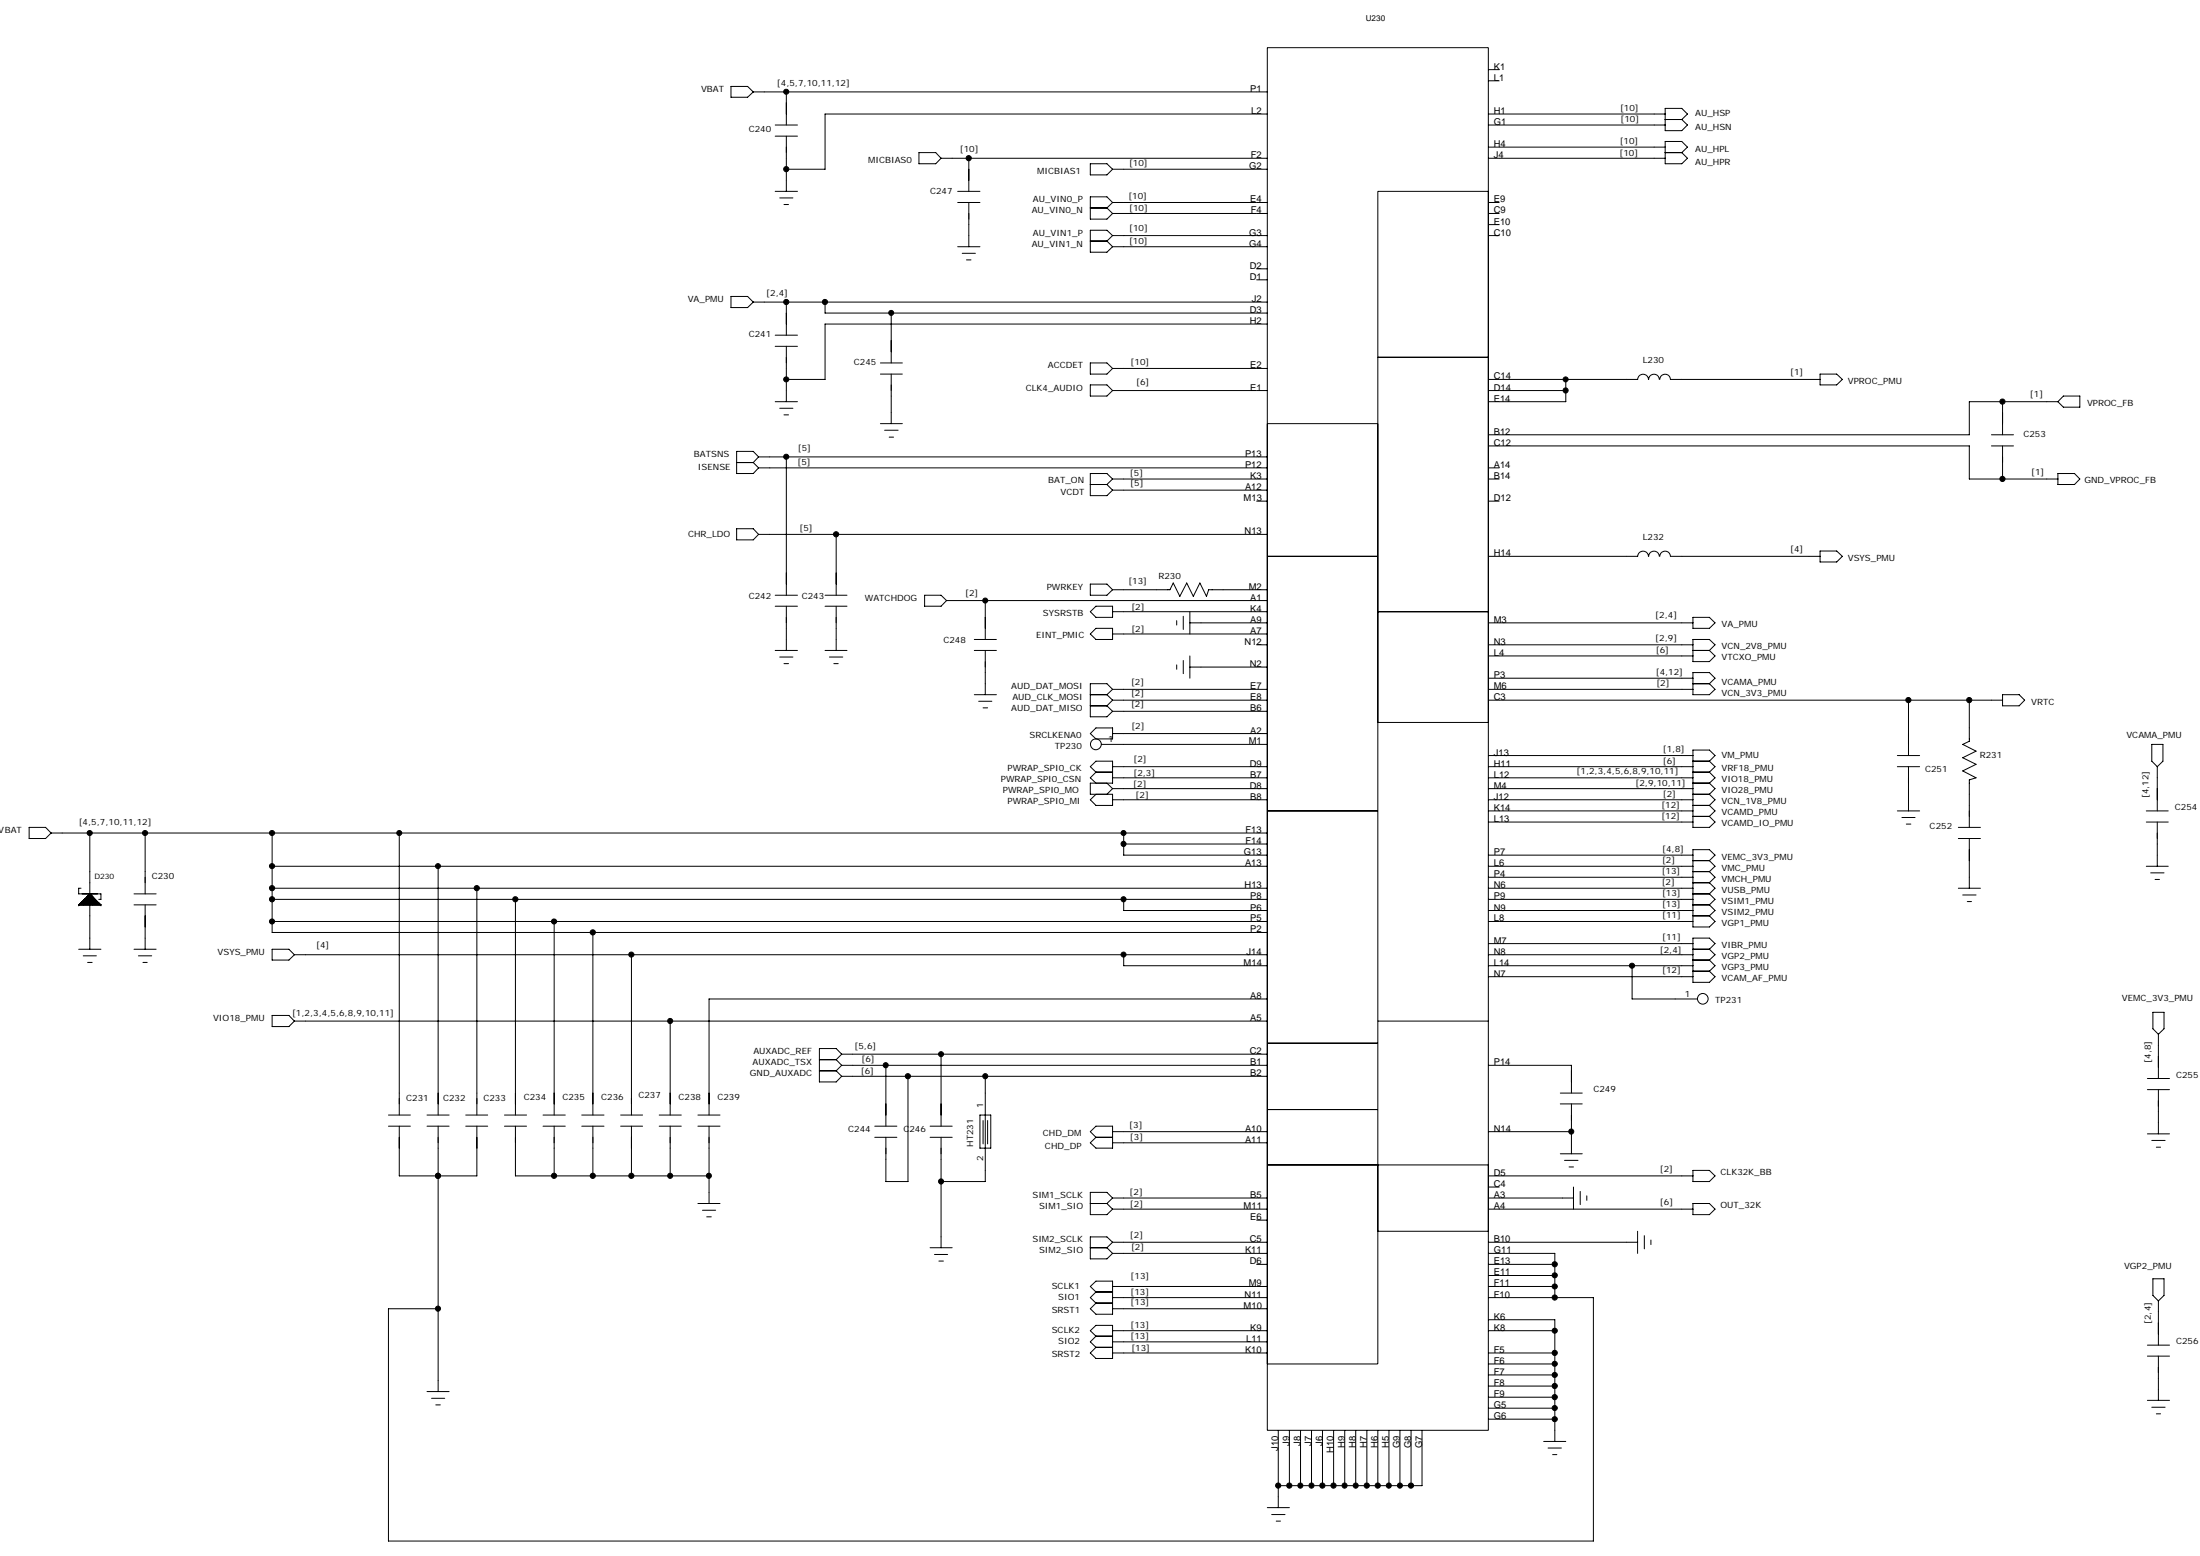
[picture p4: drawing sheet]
<svg xmlns="http://www.w3.org/2000/svg" width="297mm" height="210mm" viewBox="0 0 297 210" stroke-linecap="round" stroke-linejoin="round" font-family="sans-serif">
<g fill="none" stroke="#000" stroke-width=".14">
<path d="M98.7 11.7h2.2l.8 .7-.8 .7h-2.2zM101.7 12.4h69.4M104.7 16.9h3M104.7 18.4h3M106.2 12.4v4.5M106.2 18.4v7.4M171.1 6.4h29.9v186.6h-29.9zM171.1 15.4h-59.7v7.4h-5.2M201 15.4h23.8M201 9.4h1.5M201 10.9h1.5M201 16.9h23.8"/>
<path d="M201 19.9h23.8M224.8 19.1h2.3l.7 .8-.7 .7 .7 .8-.7 .7h-2.3zM224.8 14.6h2.3l.7 .8-.7 .7 .7 .8-.7 .7h-2.3zM224.8 16.1h2.3M104.7 25.8h3M105.3 26.7h1.8M105.9 27.6h.6M124.1 20.6h2.2l.8 .8-.8 .7h-2.2zM127.1 21.4h44M129.3 25.8h3M129.3 27.3h3M129.3 33.3h3"/>
<path d="M129.9 34.2h1.8M130.5 35.1h.6M130.8 21.4v4.4M130.8 27.3v6M147.2 22.1h2.3l.7 .7-.7 .8h-2.3zM147.2 28.1h2.3M147.2 32.5h2.3M149.5 28.1l.7 .7M149.5 32.5l.7 .8M150.2 27.3h20.9M150.2 28.8h20.9M150.2 31.8h20.9"/>
<path d="M150.2 33.3h20.9M150.2 22.8h20.9M150.2 27.3l-.7-.7h-2.3v3h2.3l.7-.8M150.2 31.8l-.7-.7h-2.3v2.9h2.3l.7-.7M150.2 27.3l-.7 .8M150.2 31.8l-.7 .7M169.6 36.3h1.5M169.6 37.8h1.5M201 25.8h-15v158.3h-14.9M201 27.3h1.5M201 28.8h1.5M201 31.8h1.5"/>
<path d="M201 21.4h23.8M201 30.3h1.5M224.8 20.6h2.3M98.7 40h2.2l.8 .8-.8 .7h-2.2zM101.7 40.8h69.4M104.7 54.2h3M104.7 46.7h3M104.7 45.2h3M105.3 55.1h1.8M105.9 56h.6M106.2 40.8v4.4M106.2 46.7v7.5"/>
<path d="M111.4 40.8v1.4h59.7M118.9 57.2h2.9M118.9 50.5h2.9M118.9 49h2.9M119.4 58.1h1.9M120.1 59h.5M120.3 42.2v6.8M120.3 50.5v6.7M147.2 49h2.3l.7 .7-.7 .8h-2.3zM147.2 51.9h2.3l.7 .8-.7 .7h-2.3zM150.2 52.7h20.9M150.2 49.7h20.9"/>
<path d="M171.1 57.2h14.9M171.1 43.7h-59.7v7.5h-5.2M186 48.2h15M201 52.7h10.4M201 51.2h20.1M211.4 51.2v3h-10.4M221.1 51.2a.72 .72 0 0 1 .7-.7 .72 .72 0 0 1 .8 .7M222.6 51.2a.71 .71 0 0 1 .7-.7 .71 .71 0 0 1 .7 .7M224.1 51.2a.71 .71 0 0 1 .7-.7 .71 .71 0 0 1 .7 .7M225.6 51.2h20.1M245.7 50.5h2.3l.7 .7-.7 .7h-2.3zM268.9 58.7h3"/>
<path d="M270.4 54.2v4.5M277.9 54.2h-12v4.5h-64.9M278.6 53.4h2.2v1.5h-2.2l-.7-.7zM99.5 71.4h2.2l.7 .7-.7 .8h-2.2zM99.5 62.4h2.2M101.7 62.4l.7 .7M102.4 72.1h68.7M102.4 63.1h68.7M102.4 61.7h68.7M102.4 61.7l-.7-.8h-2.2v3h2.2l.7-.8M102.4 61.7l-.7 .7M106.2 61.7v18.6"/>
<path d="M112.9 72.1v8.2M147.2 78.8h2.3l.7 .8-.7 .7h-2.3zM147.2 65.4h2.3M149.5 65.4l.7 .7M150.2 66.1h20.9M150.2 64.6h20.9M150.2 79.6h7.8l.4-.9 .9 1.8 .9-1.8 .9 1.8 .9-1.8 .9 1.8 .3-.9h7.9M150.2 64.6l-.7-.7h-2.3v3h2.3l.7-.8M150.2 64.6l-.7 .8M169.6 67.6h1.5M171.1 75.1h14.9M201 75.1h20.1"/>
<path d="M201 67.6h1.5M201 63.1h1.5M201 64.6h1.5M201 60.2h64.9v4.4h12M221.1 75.1a.72 .72 0 0 1 .7-.7 .72 .72 0 0 1 .8 .7M222.6 75.1a.71 .71 0 0 1 .7-.7 .71 .71 0 0 1 .7 .7M224.1 75.1a.71 .71 0 0 1 .7-.7 .71 .71 0 0 1 .7 .7M225.6 75.1h20.1M245.7 74.4h2.3l.7 .7-.7 .7h-2.3zM268.9 60.2h3M270.4 60.2v4.4M277.9 63.9h2.2l.7 .7-.7 .8h-2.2z"/>
<path d="M104.7 81.8h3M104.7 80.3h3M104.7 87.8h3M105.3 88.7h1.8M105.9 89.6h.6M106.2 81.8v6M111.4 81.8h3M111.4 80.3h3M111.4 87.8h3M112 88.7h1.8M112.6 89.6h.6M112.9 81.8v6"/>
<path d="M124.8 80.3h2.3l.7 .7-.7 .8h-2.3zM127.8 81h43.3M131.5 87.8h3M131.5 86.3h3M131.5 93.7h3M132.1 94.6h1.8M132.7 95.5h.6M133 81v5.3M133 87.8v5.9M147.2 82.5l.8-.7h2.2v1.5h-2.2zM147.2 85.6l.8-.8h2.2v1.5h-2.2zM147.2 93.7h2.3"/>
<path d="M147.2 99l.8-.8h2.2v1.5h-2.2zM147.2 95.2h2.3M149.5 93.7l.7 .8M149.5 95.2l.7 .8M150.2 82.5h20.9M150.2 99h20.9M150.2 96h20.9M150.2 93h20.9M150.2 94.5h20.9M150.2 85.6h20.9M150.2 93l-.7-.7h-2.3v4.4h2.3l.7-.7M150.2 93l-.7 .7"/>
<path d="M150.2 94.5l-.7 .7M158.9 83.8v.5M158.9 89.7v.6M159.8 83.2v1.7M159.8 89.1v1.8M160.7 90h10.4M160.7 84.1h10.4M160.7 82.5v3.1M160.7 88.5v3M169.6 87h1.5M186 82.5h15M186 97.5h15"/>
<path d="M201 84.1h27.6M201 93h27.6M201 94.5h69.4M201 88.5h27.6M201 91.5h27.6M201 87h27.6M228.6 87.8h2.2M228.6 86.3h2.2l.8 .7-.8 .8 .8 .7-.8 .8h-2.2zM228.6 90.8h2.2l.8 .7-.8 .8 .8 .7-.8 .7h-2.2zM228.6 83.3h2.2l.8 .8-.8 .7h-2.2zM228.6 92.3h2.2M257.7 94.5v7.5"/>
<path d="M265.9 94.5v5.5l-.9 .5 1.8 .9-1.8 .9 1.8 .8-1.8 .9 1.8 1-.9 .2v6.5M270.4 93.7h2.2l.8 .8-.8 .7h-2.2zM3.9 111.7h2.3l.7 .7-.7 .8h-2.3zM6.9 112.4h29.8M10.9 119.9h-.3v.7h3v.8h-.3M12.1 112.4v15.7M19.6 112.4v8.2M36.7 112.4h17.2v38.1M36.7 116.9h22.5v33.6M36.7 119.9h134.4M36.7 112.4v13.4h134.4M53.9 112.4h117.2"/>
<path d="M59.2 116.9h111.9M64.4 119.9v30.6M148 104.2l-.8-.7 .8-.8h2.2v3h-3v1.5h3v1.5h-2.2l-.8-.8 .8-.7M148 104.2h2.2M148 104.2l-.8 .8 .8 .7M148.7 100.5h22.4M149.5 105.7l.7 .7M150.2 103.5h20.9M150.2 105h20.9M150.2 106.4h20.9M150.2 107.9h20.9M150.2 106.4l-.7 .8"/>
<path d="M151.7 113.9h19.4M151.7 112.4v3h19.4M171.1 109.4h14.9M201 109.4h27.6M201 119.9h27.6M201 116.9h27.6M201 102h27.6M201 103.5h27.6M201 105h27.6M201 106.4h27.6M201 118.4h27.6M201 110.9h27.6"/>
<path d="M201 115.4h27.6M201 107.9h27.6M228.6 102.7h2.2M228.6 104.2h2.2M228.6 105.7h2.2M228.6 107.2h2.2M228.6 108.7h2.2M228.6 119.1h2.2M228.6 117.6h2.2M228.6 116.1h2.2M228.6 110.2h2.2M230.8 102.7l.8-.7-.8-.8h-2.2v10.5h2.2l.8-.8-.8-.7"/>
<path d="M230.8 116.1l.8-.7-.8-.7h-2.2v10.4h2.2l.8-.7-.8-.8M230.8 119.1l.8 .8-.8 .7M230.8 117.6l.8 .8-.8 .7M230.8 116.1l.8 .8-.8 .7M230.8 108.7l.8 .7-.8 .8M230.8 107.2l.8 .7-.8 .8M230.8 105.7l.8 .7-.8 .8M230.8 104.2l.8 .8-.8 .7M230.8 102.7l.8 .8-.8 .7M256.2 109.4h3M256.2 102h3M256.2 103.5h3"/>
<path d="M256.8 110.3h1.8M257.4 111.2h.6M257.7 103.5v5.9M264.4 119.9h3M264.4 111.7h3M264.4 113.2h3M265.9 113.2v6.7M289.8 109.4h3M289.8 116.9h3M289.8 110.9h3M290.4 117.8h1.8M290.5 100.5h1.5v2.2l-.7 .8-.8-.8z"/>
<path d="M291 118.7h.6M291.3 103.5v5.9M291.3 110.9v6M10.6 122.1h.1M10.6 122.1h3M10.6 128.1h3M10.8 122.1v-.1h2.7v.1M10.9 122.1v-.3h2.4v.3M11.1 122.1v-.4h2.1v.4M11.2 122.1v-.6h1.8v.6M11.2 129h1.8M11.4 122.1v-.7h1.5v.7"/>
<path d="M11.5 122.1v-.9h1.2v.9M11.7 122.1v-1h.9v1M11.8 122.1v-1.2h.6v1.2M11.8 129.9h.6M12 122.1v-1.3h.3v1.3M12.1 120.6h.1M12.1 120.6l-1.5 1.5M12.1 120.6l1.5 1.5M13.6 122.1h.1M18.1 120.6h3M18.1 122.1h3M18.1 128.1h3"/>
<path d="M18.7 129h1.8M19.3 129.9h.6M19.6 122.1v6M36.7 121.4h32.9v29.1M36.7 124.4h134.4M36.7 128.1h2.3l.7 .7-.7 .8h-2.3zM36.7 137h2.3l.7 .8-.7 .7h-2.3zM39.7 128.8h45.6v21.7M39.7 137.8h131.4M69.6 121.4h101.5M74.8 124.4v26.1M80 125.8v24.7"/>
<path d="M85.3 128.8h85.8M90.5 137.8v12.7M151.7 121.4v1.5h19.4M151.7 128.8v1.5h19.4M171.1 134.8h-75.4v15.7M186 137.8h15M201 124.4h27.6M201 128.8h27.6M201 122.9h27.6M201 121.4h27.6M201 127.3h27.6M201 130.3h27.6"/>
<path d="M201 131.8h27.6M220.4 130.3v4.5h8.8M228.6 120.6h2.2M228.6 122.1h2.2M228.6 129.6h2.2M228.6 128.1h2.2M228.6 131.1h2.2M228.6 123.6h2.2M230.8 128.1l.8-.8-.8-.7h-2.2v6h2.2l.8-.8-.8-.7M230.8 129.6l.8 .7-.8 .8M230.8 128.1l.8 .7-.8 .8M230.8 122.1l.8 .8-.8 .7"/>
<path d="M230.8 120.6l.8 .8-.8 .7M265 120.8h1.8M265.6 121.7h.6M290.7 136.6h1.5v2.2l-.8 .8-.7-.8zM291.4 139.6v5.9M52.4 150.5h3M52.4 152h3M53.9 152v6.7h5.3v29.1M57.7 150.5h2.9M57.7 152h2.9M59.2 152v6.7h5.2v-6.7M62.9 150.5h2.9"/>
<path d="M62.9 152h2.9M68.1 150.5h3M68.1 152h3M69.6 152v6.7h15.7M73.3 150.5h3M73.3 152h3M74.8 152v6.7M78.5 150.5h3.1M78.5 152h3.1M80 152v6.7M83.8 150.5h3M83.8 152h3"/>
<path d="M85.3 152v6.7M89 150.5h3M89 152h3M90.5 152v6.7h-5.2M90.5 158.7h5.2M94.2 150.5h3M94.2 152h3M95.7 152v10.4M110.6 143h2.3M110.6 144.5h2.3M112.9 143l.7 .8M112.9 144.5l.7 .7"/>
<path d="M113.6 143.8h57.5M113.6 142.3h57.5M113.6 145.2h57.5M113.6 142.3l-.7 .7M113.6 142.3l-.7-.8h-2.3v4.5h2.3l.7-.8M113.6 143.8l-.7 .7M118.1 152h3M118.1 153.5h3M119.6 143.8v8.2M122.6 145.2v14.2h-3v-5.9M125.6 152h3M125.6 153.5h3"/>
<path d="M127.1 142.3v9.7M127.1 153.5v14.9M132.3 150.5h1.5v4.4h-1.5zM132.7 151.2v3.2M133 145.2v14.2h-5.9M133.3 151.2v3.2M147.2 152.7l.8-.7h2.2v2.9h-2.2l-.8-.7 .8-.7zM148 153.5h2.2M150.2 154.2h20.9M150.2 152.7h20.9M171.1 140.8h14.9M171.1 149.7h14.9"/>
<path d="M171.1 157.2h29.9M201 152.7h11.2M201 143.8h11.2v3.7M201 158.7h27.6M210.7 149h2.9M210.7 147.5h2.9M210.7 155.7h2.9M211.2 156.6h1.9M211.9 157.5h.5M212.2 149v6.7M228.6 157.9h2.2l.8 .8-.8 .7h-2.2zM289.9 147h3"/>
<path d="M289.9 145.5h3M289.9 153h3M290.5 153.9h1.8M291.1 154.8h.6M291.4 147v6M94.2 162.4h3M94.8 163.3h1.8M95.4 164.2h.6M125.6 168.4h3M126.2 169.3h1.7M126.8 170.2h.6M147.2 162.4h2.3"/>
<path d="M147.2 168.4h2.3M148 174.3l-.8-.7 .8-.7h2.2v4.5h-2.2l-.8-.8 .8-.7M148 174.3h2.2M148 174.3l-.8 .8 .8 .8M148 175.9h2.2M149.5 162.4l.7 .8M149.5 168.4l.7 .7M150.2 176.6h20.9M150.2 169.1h20.9M150.2 167.6h20.9M150.2 161.7h20.9M150.2 163.2h20.9"/>
<path d="M150.2 173.6h20.9M150.2 175.1h20.9M150.2 179.6h20.9M150.2 161.7l-.7-.8h-2.3v3h2.3l.7-.7M150.2 167.6l-.7-.7h-2.3v3h2.3l.7-.8M150.2 161.7l-.7 .7M150.2 167.6l-.7 .8M169.6 170.6h1.5M169.6 164.7h1.5M186 166.2h15M201 175.1h14.1v32.9h-162.7v-31.4h6.8M201 172.1h8.9"/>
<path d="M201 170.6h8.9M201 169.1h8.9v6M201 167.6h20.1M201 161.7h11.4M201 163.2h27.6M201 173.6h8.9M201 179.6h8.9M201 178.1h8.9v7.4M201 160.2h1.5M212.4 160.2v3M213.4 160.8v1.8M214.2 161.4v.6"/>
<path d="M221.1 166.2v2.9M222 166.8v1.7M222.9 167.3v.7M228.6 162.4h2.2l.8 .8-.8 .7h-2.2zM290.7 172.6h1.5v2.2l-.8 .8-.7-.8zM291.4 175.6v5.9M57.7 187.8h2.9M58.3 188.7h1.7M58.8 189.6h.7M148 180.3l-.8-.7 .8-.7h2.2v4.4h-2.2l-.8-.7 .8-.8M148 180.3h2.2M148 180.3l-.8 .8 .8 .7"/>
<path d="M148 181.8h2.2M150.2 182.6h20.9M150.2 181.1h20.9M172.6 193v10.5M174.1 193v7.5M175.6 193v7.5M177.1 193v7.5M178.6 193v7.5M180.1 193v7.5M181.6 193v7.5M183 193v7.5M184.5 193v7.5"/>
<path d="M186 193v7.5M187.5 193v7.5M189 193v7.5M190.5 193v7.5M192 193v7.5h-19.4M201 185.5h8.9v1.5M201 184.1h8.9M201 182.6h8.9M201 187h8.9M201 188.6h8.9M201 191.5h8.9M201 190h8.9"/>
<path d="M208.4 194.5h3M209 195.4h1.8M209.6 196.3h.6M209.9 187v7.5M289.9 183h3M289.9 181.5h3M289.9 189h3M290.5 189.9h1.8M291.1 190.8h.6M291.4 183v6M171.1 203.5h3M171.7 204.4h1.8"/>
<path d="M172.3 205.3h.6"/>
<circle cx="148" cy="100.4" r=".73"/>
<circle cx="229.9" cy="134.8" r=".72"/>
</g>
<g fill="#000" stroke="#000" stroke-width=".14">
<circle cx="106.2" cy="12.4" r=".35"/>
<circle cx="106.2" cy="22.8" r=".35"/>
<circle cx="130.8" cy="21.3" r=".35"/>
<circle cx="106.2" cy="40.8" r=".35"/>
<circle cx="106.2" cy="51.2" r=".35"/>
<circle cx="111.4" cy="40.8" r=".35"/>
<circle cx="120.3" cy="42.2" r=".34"/>
<circle cx="211.4" cy="52.7" r=".34"/>
<circle cx="211.4" cy="51.2" r=".34"/>
<circle cx="270.4" cy="54.2" r=".35"/>
<circle cx="106.2" cy="61.6" r=".35"/>
<circle cx="112.9" cy="72.1" r=".35"/>
<circle cx="270.4" cy="64.6" r=".35"/>
<circle cx="133" cy="81" r=".34"/>
<circle cx="257.7" cy="94.5" r=".35"/>
<circle cx="265.9" cy="94.5" r=".35"/>
<circle cx="12.1" cy="112.4" r=".35"/>
<circle cx="19.6" cy="112.4" r=".35"/>
<circle cx="36.7" cy="119.9" r=".35"/>
<circle cx="36.7" cy="116.9" r=".35"/>
<circle cx="36.7" cy="112.4" r=".35"/>
<circle cx="53.9" cy="112.4" r=".34"/>
<circle cx="59.1" cy="116.9" r=".34"/>
<circle cx="64.4" cy="119.9" r=".35"/>
<circle cx="151.7" cy="113.9" r=".34"/>
<circle cx="151.7" cy="112.4" r=".34"/>
<circle cx="36.7" cy="121.4" r=".35"/>
<circle cx="36.7" cy="124.4" r=".35"/>
<circle cx="69.6" cy="121.4" r=".35"/>
<circle cx="74.8" cy="124.4" r=".35"/>
<circle cx="80" cy="125.8" r=".35"/>
<circle cx="85.2" cy="128.8" r=".35"/>
<circle cx="90.5" cy="137.8" r=".34"/>
<circle cx="151.7" cy="121.4" r=".34"/>
<circle cx="151.7" cy="128.8" r=".34"/>
<circle cx="220.4" cy="130.3" r=".35"/>
<circle cx="59.1" cy="158.7" r=".34"/>
<circle cx="74.8" cy="158.7" r=".35"/>
<circle cx="80" cy="158.7" r=".35"/>
<circle cx="85.2" cy="158.7" r=".35"/>
<circle cx="90.5" cy="158.7" r=".34"/>
<circle cx="95.7" cy="158.7" r=".34"/>
<circle cx="119.6" cy="143.8" r=".34"/>
<circle cx="122.6" cy="145.2" r=".35"/>
<circle cx="127.1" cy="159.4" r=".34"/>
<circle cx="127.1" cy="142.3" r=".34"/>
<circle cx="133" cy="145.2" r=".34"/>
<circle cx="212.1" cy="152.7" r=".34"/>
<circle cx="59.1" cy="176.6" r=".34"/>
<circle cx="209.9" cy="175.1" r=".35"/>
<circle cx="209.9" cy="170.6" r=".35"/>
<circle cx="209.9" cy="172.1" r=".35"/>
<circle cx="209.9" cy="179.6" r=".35"/>
<circle cx="209.9" cy="173.6" r=".35"/>
<circle cx="209.9" cy="182.6" r=".35"/>
<circle cx="209.9" cy="188.5" r=".35"/>
<circle cx="209.9" cy="187" r=".35"/>
<circle cx="209.9" cy="190" r=".35"/>
<circle cx="209.9" cy="191.5" r=".35"/>
<circle cx="209.9" cy="184" r=".35"/>
<circle cx="209.9" cy="185.5" r=".35"/>
<circle cx="172.6" cy="200.5" r=".35"/>
<circle cx="174.1" cy="200.5" r=".35"/>
<circle cx="175.6" cy="200.5" r=".34"/>
<circle cx="177.1" cy="200.5" r=".34"/>
<circle cx="178.5" cy="200.5" r=".35"/>
<circle cx="180" cy="200.5" r=".35"/>
<circle cx="181.5" cy="200.5" r=".34"/>
<circle cx="183" cy="200.5" r=".34"/>
<circle cx="184.5" cy="200.5" r=".35"/>
<circle cx="186" cy="200.5" r=".35"/>
<circle cx="187.5" cy="200.5" r=".34"/>
<circle cx="189" cy="200.5" r=".34"/>
<circle cx="190.5" cy="200.5" r=".35"/>
</g>
<g font-size="1.3">
<text x="201.7" y="9.4">K1</text>
<text x="201.7" y="10.9">L1</text>
<text x="168.8" y="12.4">P1</text>
<text x="168.9" y="15.4">L2</text>
<text x="201.7" y="15.4">H1</text>
<text x="201.7" y="16.9">G1</text>
<text x="168.7" y="22.8">G2</text>
<text x="168.9" y="21.4">F2</text>
<text x="201.7" y="19.9">H4</text>
<text x="201.7" y="21.4">J4</text>
<text x="168.8" y="27.3">E4</text>
<text x="168.9" y="28.8">F4</text>
<text x="201.7" y="27.3">E9</text>
<text x="201.7" y="28.8">C9</text>
<text x="168.7" y="31.8">G3</text>
<text x="168.7" y="33.3">G4</text>
<text x="201.7" y="30.3">E10</text>
<text x="201.7" y="31.8">C10</text>
<text x="168.7" y="36.3">D2</text>
<text x="168.7" y="37.8">D1</text>
<text x="169" y="40.8">J2</text>
<text x="168.7" y="42.2">D3</text>
<text x="168.7" y="43.7">H2</text>
<text x="168.8" y="52.7">E1</text>
<text x="168.8" y="49.7">E2</text>
<text x="201.7" y="52.7">D14</text>
<text x="201.7" y="51.2">C14</text>
<text x="201.7" y="54.2">E14</text>
<text x="201.7" y="58.7">B12</text>
<text x="168.1" y="63.1">P12</text>
<text x="168.1" y="61.7">P13</text>
<text x="168.8" y="64.6">K3</text>
<text x="201.7" y="63.1">A14</text>
<text x="201.7" y="64.6">B14</text>
<text x="201.7" y="60.2">C12</text>
<text x="167.9" y="67.6">M13</text>
<text x="168.1" y="66.1">A12</text>
<text x="201.7" y="67.6">D12</text>
<text x="168" y="72.1">N13</text>
<text x="201.7" y="75.1">H14</text>
<text x="168.6" y="79.6">M2</text>
<text x="168.8" y="82.5">K4</text>
<text x="168.8" y="81">A1</text>
<text x="168" y="87">N12</text>
<text x="168.8" y="84.1">A9</text>
<text x="168.8" y="85.6">A7</text>
<text x="201.7" y="88.5">L4</text>
<text x="201.7" y="87">N3</text>
<text x="201.7" y="84.1">M3</text>
<text x="168.7" y="90">N2</text>
<text x="168.8" y="96">B6</text>
<text x="168.8" y="93">E7</text>
<text x="168.8" y="94.5">E8</text>
<text x="201.7" y="91.5">P3</text>
<text x="201.7" y="93">M6</text>
<text x="201.7" y="94.5">C3</text>
<text x="168.6" y="100.5">M1</text>
<text x="168.8" y="99">A2</text>
<text x="201.7" y="102">J13</text>
<text x="168.7" y="103.5">D9</text>
<text x="168.7" y="106.4">D8</text>
<text x="168.8" y="105">B7</text>
<text x="168.8" y="107.9">B8</text>
<text x="201.7" y="103.5">H11</text>
<text x="201.7" y="105">L12</text>
<text x="201.7" y="106.4">M4</text>
<text x="201.7" y="107.9">J12</text>
<text x="168.2" y="113.9">F14</text>
<text x="168.2" y="112.4">F13</text>
<text x="201.7" y="109.4">K14</text>
<text x="201.7" y="110.9">L13</text>
<text x="168" y="115.4">G13</text>
<text x="168" y="119.9">H13</text>
<text x="168.1" y="116.9">A13</text>
<text x="201.7" y="116.9">L6</text>
<text x="201.7" y="118.4">P4</text>
<text x="201.7" y="119.9">N6</text>
<text x="201.7" y="115.4">P7</text>
<text x="168.8" y="124.4">P5</text>
<text x="168.8" y="122.9">P6</text>
<text x="168.8" y="125.8">P2</text>
<text x="168.8" y="121.4">P8</text>
<text x="201.7" y="121.4">P9</text>
<text x="201.7" y="122.9">N9</text>
<text x="201.7" y="124.4">L8</text>
<text x="167.9" y="130.3">M14</text>
<text x="168.3" y="128.8">J14</text>
<text x="201.7" y="127.3">M7</text>
<text x="201.7" y="128.8">N8</text>
<text x="201.7" y="130.3">L14</text>
<text x="201.7" y="131.8">N7</text>
<text x="168.8" y="137.8">A5</text>
<text x="168.8" y="134.8">A8</text>
<text x="168.7" y="142.3">C2</text>
<text x="168.8" y="143.8">B1</text>
<text x="201.7" y="143.8">P14</text>
<text x="168.8" y="145.2">B2</text>
<text x="168.1" y="154.2">A11</text>
<text x="168.1" y="152.7">A10</text>
<text x="201.7" y="152.7">N14</text>
<text x="168.8" y="161.7">B5</text>
<text x="201.7" y="161.7">A3</text>
<text x="201.7" y="158.7">D5</text>
<text x="201.7" y="160.2">C4</text>
<text x="167.9" y="163.2">M11</text>
<text x="168.7" y="167.6">C5</text>
<text x="168.8" y="164.7">E6</text>
<text x="201.7" y="167.6">B10</text>
<text x="201.7" y="163.2">A4</text>
<text x="168.1" y="169.1">K11</text>
<text x="168.6" y="173.6">M9</text>
<text x="168.7" y="170.6">D6</text>
<text x="201.7" y="172.1">E11</text>
<text x="201.7" y="170.6">E13</text>
<text x="201.7" y="169.1">G11</text>
<text x="201.7" y="173.6">F11</text>
<text x="167.9" y="176.6">M10</text>
<text x="168" y="175.1">N11</text>
<text x="168.8" y="179.6">K9</text>
<text x="201.7" y="175.1">F10</text>
<text x="201.7" y="178.1">K6</text>
<text x="201.7" y="179.6">K8</text>
<text x="168.1" y="182.6">K10</text>
<text x="168.3" y="181.1">L11</text>
<text x="201.7" y="184.1">F6</text>
<text x="201.7" y="185.5">F7</text>
<text x="201.7" y="182.6">F5</text>
<text x="201.7" y="187">F8</text>
<text x="201.7" y="188.6">F9</text>
<text x="201.7" y="190">G5</text>
<text x="201.7" y="191.5">G6</text>
<text x="172.6" y="195.8" transform="rotate(-90 172.6 195.8)">J10</text>
<text x="174.1" y="195.1" transform="rotate(-90 174.1 195.1)">J9</text>
<text x="175.6" y="195.1" transform="rotate(-90 175.6 195.1)">J8</text>
<text x="177.1" y="195.1" transform="rotate(-90 177.1 195.1)">J7</text>
<text x="178.6" y="195.1" transform="rotate(-90 178.6 195.1)">J6</text>
<text x="180.1" y="196.1" transform="rotate(-90 180.1 196.1)">H10</text>
<text x="181.6" y="195.4" transform="rotate(-90 181.6 195.4)">H9</text>
<text x="183" y="195.4" transform="rotate(-90 183 195.4)">H8</text>
<text x="184.5" y="195.4" transform="rotate(-90 184.5 195.4)">H7</text>
<text x="186" y="195.4" transform="rotate(-90 186 195.4)">H6</text>
<text x="187.5" y="195.4" transform="rotate(-90 187.5 195.4)">H5</text>
<text x="189" y="195.5" transform="rotate(-90 189 195.5)">G9</text>
<text x="190.5" y="195.5" transform="rotate(-90 190.5 195.5)">G8</text>
<text x="192" y="195.5" transform="rotate(-90 192 195.5)">G7</text>
</g>
<g font-size="1.2">
<text x="104.9" y="11.7">[4,5,7,10,11,12]</text>
<text x="94.7" y="12.4">VBAT</text>
<text x="101.1" y="17.8">C240</text>
<text x="218.7" y="14.9">[10]</text>
<text x="218.8" y="16.4">[10]</text>
<text x="228.9" y="15.7">AU_HSP</text>
<text x="228.9" y="17.5">AU_HSN</text>
<text x="117.2" y="21.9">MICBIAS0</text>
<text x="129.6" y="20.5">[10]</text>
<text x="140.1" y="23.5">MICBIAS1</text>
<text x="152.4" y="22.5">[10]</text>
<text x="218.7" y="21">[10]</text>
<text x="218.7" y="19.4">[10]</text>
<text x="228.9" y="20.4">AU_HPL</text>
<text x="228.9" y="22.2">AU_HPR</text>
<text x="125.6" y="26.1">C247</text>
<text x="139.3" y="28.8">AU_VIN0_N</text>
<text x="139.5" y="27.3">AU_VIN0_P</text>
<text x="152.4" y="26.8">[10]</text>
<text x="152.5" y="28.4">[10]</text>
<text x="139.3" y="33.3">AU_VIN1_N</text>
<text x="139.5" y="31.8">AU_VIN1_P</text>
<text x="152.4" y="32.9">[10]</text>
<text x="152.5" y="31.2">[10]</text>
<text x="92.9" y="40.8">VA_PMU</text>
<text x="103.5" y="39.9">[2,4]</text>
<text x="101.1" y="45.5">C241</text>
<text x="115.3" y="49.3">C245</text>
<text x="138.5" y="52.7">CLK4_AUDIO</text>
<text x="141.5" y="49.7">ACCDET</text>
<text x="152.7" y="49.2">[10]</text>
<text x="153.4" y="52">[6]</text>
<text x="221.8" y="48.9">L230</text>
<text x="241.7" y="50.6">[1]</text>
<text x="249.5" y="51.8">VPROC_PMU</text>
<text x="274.1" y="53.6">[1]</text>
<text x="273.2" y="59">C253</text>
<text x="281.8" y="54.8">VPROC_FB</text>
<text x="93.7" y="61.7">BATSNS</text>
<text x="94.2" y="63.5">ISENSE</text>
<text x="107.7" y="62.8">[5]</text>
<text x="107.7" y="60.8">[5]</text>
<text x="141.5" y="65.2">BAT_ON</text>
<text x="152.6" y="64.2">[5]</text>
<text x="152.6" y="65.6">[5]</text>
<text x="274.3" y="64.1">[1]</text>
<text x="281.4" y="65.2">GND_VPROC_FB</text>
<text x="107.9" y="71.6">[5]</text>
<text x="143.2" y="66.7">VCDT</text>
<text x="92.9" y="72.4">CHR_LDO</text>
<text x="221.8" y="72.8">L232</text>
<text x="241.7" y="74.5">[4]</text>
<text x="249.5" y="75.7">VSYS_PMU</text>
<text x="101.1" y="80.8">C242</text>
<text x="108.2" y="80.8">C243</text>
<text x="116.8" y="81">WATCHDOG</text>
<text x="130.3" y="80.5">[2]</text>
<text x="140.8" y="83.2">SYSRSTB</text>
<text x="141.3" y="79.6">PWRKEY</text>
<text x="152.4" y="78.8">[13]</text>
<text x="152.8" y="82.3">[2]</text>
<text x="156.4" y="78.1">R230</text>
<text x="223.5" y="83.5">[2,4]</text>
<text x="127.4" y="86.7">C248</text>
<text x="139.9" y="86.1">EINT_PMIC</text>
<text x="152.8" y="85.3">[2]</text>
<text x="223.5" y="86.5">[2,9]</text>
<text x="223.6" y="88.1">[6]</text>
<text x="232.4" y="89.1">VTCXO_PMU</text>
<text x="232.4" y="87.6">VCN_2V8_PMU</text>
<text x="232.4" y="84.6">VA_PMU</text>
<text x="136.5" y="93">AUD_DAT_MOSI</text>
<text x="136.5" y="96">AUD_DAT_MISO</text>
<text x="136.7" y="94.5">AUD_CLK_MOSI</text>
<text x="152.7" y="92.4">[2]</text>
<text x="152.7" y="93.9">[2]</text>
<text x="152.7" y="95.4">[2]</text>
<text x="223.6" y="91">[4,12]</text>
<text x="223.6" y="92.6">[2]</text>
<text x="232.4" y="93.9">VCN_3V3_PMU</text>
<text x="232.4" y="92.4">VCAMA_PMU</text>
<text x="274.2" y="95.1">VRTC</text>
<text x="139" y="99.6">SRCLKENA0</text>
<text x="142.4" y="101.1">TP230</text>
<text x="149.6" y="100.2">1</text>
<text x="152.8" y="98.4">[2]</text>
<text x="224.5" y="101.5">[1,8]</text>
<text x="287.1" y="99.6">VCAMA_PMU</text>
<text x="135.1" y="105.5">PWRAP_SPI0_CSN</text>
<text x="135.4" y="107">PWRAP_SPI0_MO</text>
<text x="136" y="104">PWRAP_SPI0_CK</text>
<text x="153" y="106.1">[2]</text>
<text x="153" y="102.9">[2]</text>
<text x="153" y="104.7">[2,3]</text>
<text x="153.3" y="107.7">[2]</text>
<text x="212.9" y="104.5">[1,2,3,4,5,6,8,9,10,11]</text>
<text x="220.8" y="106.1">[2,9,10,11]</text>
<text x="224.5" y="107.6">[2]</text>
<text x="224.5" y="103.1">[6]</text>
<text x="232.4" y="107">VIO28_PMU</text>
<text x="232.4" y="105.5">VIO18_PMU</text>
<text x="232.4" y="104">VRF18_PMU</text>
<text x="232.4" y="102.3">VM_PMU</text>
<text x="259.9" y="104.2">C251</text>
<text x="267.3" y="102.3">R231</text>
<text x="290.1" y="107.7" transform="rotate(-90 290.1 107.7)">[4,12]</text>
<text x="-.2" y="112.4">VBAT</text>
<text x="10.6" y="111.4">[4,5,7,10,11,12]</text>
<text x="136" y="108.5">PWRAP_SPI0_MI</text>
<text x="224.3" y="110.5">[12]</text>
<text x="224.3" y="109.1">[12]</text>
<text x="232.4" y="111.5">VCAMD_IO_PMU</text>
<text x="232.4" y="110">VCAMD_PMU</text>
<text x="232.4" y="108.5">VCN_1V8_PMU</text>
<text x="260.5" y="111.8">C252</text>
<text x="293.6" y="109.3">C254</text>
<text x="20.5" y="118.7">C230</text>
<text x="224.4" y="119.4">[2]</text>
<text x="224.4" y="117.9">[13]</text>
<text x="224.4" y="116.5">[2]</text>
<text x="224.4" y="114.9">[4,8]</text>
<text x="232.4" y="119">VMCH_PMU</text>
<text x="232.4" y="117.5">VMC_PMU</text>
<text x="232.4" y="116">VEMC_3V3_PMU</text>
<text x="224.4" y="122.4">[13]</text>
<text x="224.4" y="120.9">[13]</text>
<text x="224.4" y="123.9">[11]</text>
<text x="232.4" y="124.9">VGP1_PMU</text>
<text x="232.4" y="123.4">VSIM2_PMU</text>
<text x="232.4" y="122">VSIM1_PMU</text>
<text x="232.4" y="120.5">VUSB_PMU</text>
<text x="29.4" y="128.8">VSYS_PMU</text>
<text x="42.7" y="127.9">[4]</text>
<text x="224.1" y="128.5">[2,4]</text>
<text x="224.4" y="131.3">[12]</text>
<text x="224.4" y="126.9">[11]</text>
<text x="232.4" y="130.9">VGP3_PMU</text>
<text x="232.4" y="129.4">VGP2_PMU</text>
<text x="232.4" y="128">VIBR_PMU</text>
<text x="28.8" y="137.8">VIO18_PMU</text>
<text x="39.4" y="137.1">[1,2,3,4,5,6,8,9,10,11]</text>
<text x="227.5" y="134.5">1</text>
<text x="231.6" y="135.4">TP231</text>
<text x="232.4" y="132.4">VCAM_AF_PMU</text>
<text x="286.5" y="135.1">VEMC_3V3_PMU</text>
<text x="101.6" y="143.8">AUXADC_TSX</text>
<text x="101.7" y="142.3">AUXADC_REF</text>
<text x="115.4" y="141.6">[5,6]</text>
<text x="116.3" y="143.3">[6]</text>
<text x="290.4" y="143.4" transform="rotate(-90 290.4 143.4)">[4,8]</text>
<text x="54.8" y="148.5">C231</text>
<text x="59.8" y="148.5">C232</text>
<text x="65.3" y="148.5">C233</text>
<text x="70.7" y="148.4">C234</text>
<text x="75.9" y="148.4">C235</text>
<text x="81.2" y="148.4">C236</text>
<text x="86.2" y="148.2">C237</text>
<text x="91.6" y="148.4">C238</text>
<text x="96.9" y="148.4">C239</text>
<text x="101.3" y="145.2">GND_AUXADC</text>
<text x="116.2" y="144.9">[6]</text>
<text x="132.7" y="149.6" transform="rotate(-90 132.7 149.6)">1</text>
<text x="215.1" y="147.3">C249</text>
<text x="293.8" y="145.4">C255</text>
<text x="114.5" y="152.7">C244</text>
<text x="122" y="152.7">C246</text>
<text x="131.4" y="154.8" transform="rotate(-90 131.4 154.8)">HT231</text>
<text x="140.8" y="153.3">CHD_DM</text>
<text x="141.1" y="155.1">CHD_DP</text>
<text x="152.5" y="152.3">[3]</text>
<text x="152.6" y="153.8">[3]</text>
<text x="132.7" y="156.6" transform="rotate(-90 132.7 156.6)">2</text>
<text x="139.4" y="161.7">SIM1_SCLK</text>
<text x="152.5" y="161.2">[2]</text>
<text x="224.1" y="158.1">[2]</text>
<text x="232.3" y="158.5">CLK32K_BB</text>
<text x="139.4" y="167.6">SIM2_SCLK</text>
<text x="140.3" y="163.2">SIM1_SIO</text>
<text x="152.6" y="167.1">[2]</text>
<text x="152.6" y="162.9">[2]</text>
<text x="224.1" y="162.6">[6]</text>
<text x="232.3" y="163">OUT_32K</text>
<text x="140.3" y="169.1">SIM2_SIO</text>
<text x="142" y="173.9">SCLK1</text>
<text x="152.6" y="172.7">[13]</text>
<text x="152.7" y="168.6">[2]</text>
<text x="286.8" y="171.2">VGP2_PMU</text>
<text x="142" y="177.2">SRST1</text>
<text x="142" y="179.9">SCLK2</text>
<text x="142.9" y="175.4">SIO1</text>
<text x="152.6" y="179.2">[13]</text>
<text x="152.6" y="174.8">[13]</text>
<text x="152.6" y="176.2">[13]</text>
<text x="290.4" y="178.7" transform="rotate(-90 290.4 178.7)">[2,4]</text>
<text x="142" y="183.2">SRST2</text>
<text x="142.9" y="181.4">SIO2</text>
<text x="152.6" y="180.7">[13]</text>
<text x="152.8" y="182.3">[13]</text>
<text x="293.8" y="181.4">C256</text>
</g>
<text font-size="1.1" x="184.4" y="2.8">U230</text>
<text font-size="1" x="12.7" y="118.6">D230</text>
</svg>
